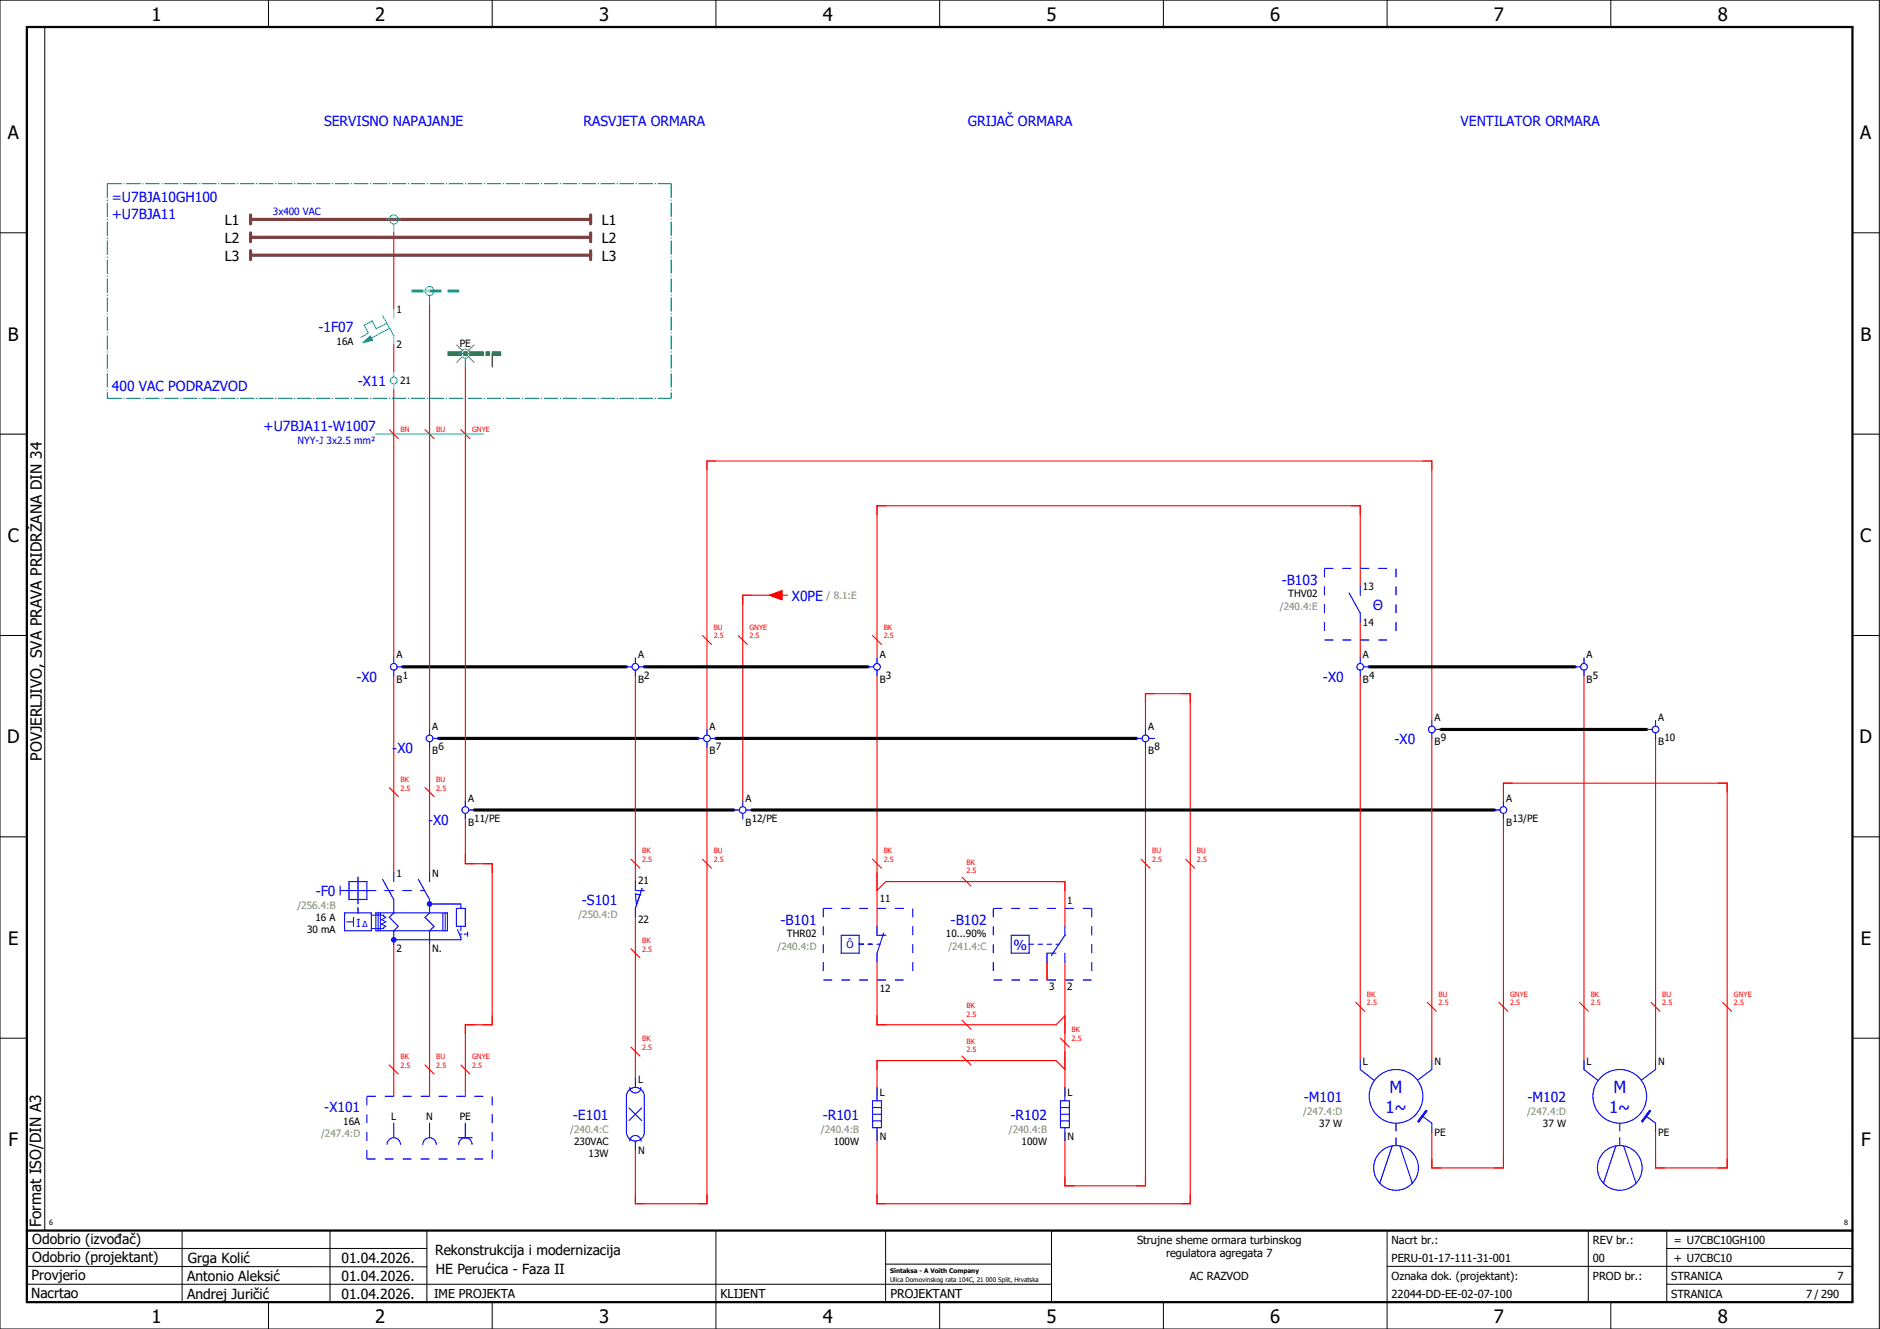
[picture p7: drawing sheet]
<svg xmlns="http://www.w3.org/2000/svg" width="420mm" height="297mm" viewBox="0 0 420 297" stroke-linecap="round" stroke-linejoin="round" font-family="sans-serif">
<g fill="none" stroke="#000" stroke-width=".22">
<path d="M0 0h420v297h-420zM10 6v269M60 0v6M110 0v6M160 0v6M210 0v6M260 0v6M310 0v6M360 0v6M0 52h6M414 52h6M110 79v3"/>
<path d="M0 97h6M414 97h6M0 142h6M414 142h6M414 176.3v87.4M0 187h6M414 187h6M0 232h6M414 232h6M6 279h89.4M40.7 275v16M73.7 274.9v16"/>
<path d="M95.4 275.1v16M160 275v22M197.9 275.1v16M310 275v22M355 275v16M372.5 279h41.5M372.5 275v16M414 275h-179v16M6 283l89.4 .1M6 287h229M60 291v6M110 291v6"/>
<path d="M197.9 282.5h37.1M210 291v6M260 291v6M310 283h104M360 291v6M372.5 287h41.5"/>
</g>
<path d="M6 6h408v285h-408zM6 275h408" fill="none" stroke="#000" stroke-width=".5"/>
<g fill="none" stroke="#f00" stroke-width=".25">
<path d="M88 52v17M88 77v6M96 68v95M88 87v60M95 96l2 2M103 96l2 2M104 82v97M172 133l2.7-1v2zM174 133h-8v46M174.7 133h1.3M304 131v-18h-108v34M304 139v8"/>
<path d="M88 151v44M142 151v46M196 151v56M304 151v86M354 151v86M96 167v28M158 167v102h-16v-12M256 163v-8h10v114h-70v-16M256 167v98h-18v-12M320 165v72M336 179v-4h50v86h-16v-8M370 165v72"/>
<path d="M104 183v10h6v36h-6v16M141 192l2 2M157 192l2 2M195 192l2 2M196 199l2-2h40v10M215 196l2 2M255 192l2 2M265 192l2 2M336 183v78h-16v-8M88 211v34M96 211v34M141 212l2 2"/>
<path d="M142 205v36M196 215v14h40l2-2M234 215v4M238 215v30M87 238l2 2M95 238l2 2M103 238l2 2M141 234l2 2M215 228l2 2M215 236l2 2M237 232l2 2M238 239l-2-2h-40v8"/>
</g>
<path d="M320 161v-58h-162v60" fill="none" stroke="#f00" stroke-width=".22"/>
<path d="M90 149h50M144 149h50M306 149h46M98 165h58M160 165h94M322 163h46M106 181h58M168 181h166" fill="none" stroke="#000" stroke-width=".7"/>
<path d="M56 49h76M56 53h76M56 57h76M56 48v2M56 52v2M56 56v2M132 48v2M132 52v2M132 56v2" fill="none" stroke="#7f3f3f" stroke-width=".7"/>
<g fill="none" stroke="#00f" stroke-width=".25">
<path d="M88 147v1.3M88 149.8v1.2M88.8 149h1.2M140 149h1.3M142 147v1.3M142 149.8v1.2M142.8 149h1.2M194 149h1.3M196 147v1.3M196 149.8v1.2M96 163v1.3M96 165.8v1.2"/>
<path d="M96.8 165h1.2M104 179v1.3M156 165h1.2M158 163v1.3M158 165.8v1.2M158.7 165h1.3M166 179v1.3M254 165h1.2M256 163v1.3M256 165.8v1.2M256.7 165h1.3M336 179v1.3"/>
<path d="M76 199h8M76 198v2M78 197h4v4h-4zM80 196v6M96 195v2M104 181.8v1.2M104.7 181h1.3M142 197v2h2M143.5 198.5l-1.5 4.5v2M164 181h1.2M166 181.8v1.2M166.7 181h1.3"/>
<path d="M334 181h1.3M336 181.8v1.2M77.5 206h1.5M80 202.8v1.2M88 204l-1 1 2 2-1 1M88 210h15M96 201v3l-1 1 2 2-1 1v3M96 202h7M102 203h2v4h-2zM102.7 208.8h.5M103 207v1M104.5 208.3v.9"/>
<path d="M143 200h.1M143 200l-1-.2 .2 2.5M188 209h4v4h-4zM192 211h1M194 211h1M196 207v2h2M196 211h.6M197.5 208.5l-1.5 4.5v2M226 209h4v4h-4zM230 211h1M232 211h1M234 211h1"/>
<path d="M236 211h.7M236 213h-2v2M238 213v2M238 207v2l-3 4.5M86.5 255.8a1.5 1.5 0 0 1 1.5-1.5 1.5 1.5 0 0 1 1.5 1.5M94.5 255.8a1.5 1.5 0 0 1 1.5-1.5 1.5 1.5 0 0 1 1.5 1.5M102.5 255.8a1.5 1.5 0 0 1 1.5-1.5 1.5 1.5 0 0 1 1.5 1.5M102.5 254.3h3M140.6 243.6a2 2 0 0 1 2.2-.4 2 2 0 0 1 1.2 1.8v8a2 2 0 0 1-2 2 2 2 0 0 1-2-2v-8l.1-.5zM140.6 247.6l2.8 2.8M140.7 255a1.25 1.25 0 0 1 1.3-1.2 1.25 1.25 0 0 1 1.2 1.2M140.7 243a1.25 1.25 0 0 0 1.3 1.3 1.25 1.25 0 0 0 1.2-1.3"/>
<path d="M142 241v2M142 255v2M143.4 247.6l-2.8 2.8M195 249h2M195 246h2v6h-2zM195 247.5h2M195 250.5h2M196 243v3M196 252v3M237 249h2M237 246h2v6h-2zM237 247.5h2"/>
<path d="M237 250.5h2M238 243v3M238 252v3"/>
<circle cx="88" cy="149" r=".75"/>
<circle cx="142" cy="149" r=".75"/>
<circle cx="196" cy="149" r=".75"/>
<circle cx="96" cy="165" r=".75"/>
<circle cx="158" cy="165" r=".75"/>
<circle cx="256" cy="165" r=".75"/>
<circle cx="104" cy="181" r=".75"/>
<circle cx="166" cy="181" r=".75"/>
<circle cx="336" cy="181" r=".75"/>
</g>
<path d="M172 133l2.7-1v2z" fill="#f00" stroke="#f00" stroke-width=".22"/>
<path d="M92 65h12" fill="none" stroke="#00bfff" stroke-width=".7" stroke-dasharray="2.6 1.4" stroke-linecap="butt"/>
<path d="M100 79h12" fill="none" stroke="#008000" stroke-width="1" stroke-dasharray="3.2 .4 1 .4" stroke-linecap="butt"/>
<g fill="none" stroke="#767676" stroke-width=".22" stroke-dasharray="2 2" stroke-linecap="butt">
<path d="M102 77l4 4M106 77l-4 4"/>
<circle cx="104" cy="79" r=".5"/>
</g>
<path d="M184 219h20M184 203h20M184 203v16M204 203v16M222 219h22M222 203h22M222 203v16M244 203v16M82 259h28M82 245h28M82 245v14M110 245v14" fill="none" stroke="#00f" stroke-width=".25" stroke-dasharray="2 2" stroke-linecap="butt"/>
<path d="M24 41h126M24 41v48M150 41v48M24 89h126" fill="none" stroke="#007f7f" stroke-width=".25" stroke-dasharray="3.2 .4 .3 .4" stroke-linecap="butt"/>
<g fill="none" stroke="#00d2d2" stroke-width=".25">
<path d="M86.5 49h3M88 50v2M94.5 65h3M96 66v2M102.5 79h3M104 80v2"/>
<circle cx="88" cy="49" r="1"/>
<circle cx="96" cy="65" r="1"/>
<circle cx="104" cy="79" r="1"/>
</g>
<path d="M84.5 204v4M85.8 204.5v.3l.4 .2-.9 .5 .9 .5-.9 .5M86.2 207l-.4 .3M99 204v4M99.5 204v4" fill="none" stroke="#00f" stroke-width=".22"/>
<circle cx="96" cy="202" r=".63" fill="#00f"/>
<path d="M83 204.5h2.8M85.3 206.5l.9 .5" fill="none" stroke="#00f" stroke-width=".22"/>
<path d="M85.5 196.5l2.5 4.5v3M86 199h2M93.5 196.5l2.5 4.5M77 204h6v4h-6zM102.3 207.8l.7 1.7" fill="none" stroke="#00f" stroke-width=".25"/>
<circle cx="88" cy="210" r=".62" fill="#00f"/>
<g fill="none" stroke="#00f" stroke-width=".25">
<path d="M301.5 132.5l2.5 4.5v2M304 131v2M304 147v1.3M304 149.8v1.2M304.7 149h1.3M352 149h1.3M354 147v1.3M354 149.8v1.2M320 161v1.3M320 163.8v1.2M320.8 163h1.2M368 163h1.2"/>
<path d="M370 161v1.3M370 163.8v1.2M88 195v2M90 199h2M94 199h.9M79 205v2M84 204h16v4h-16zM88 208v3M103 202v1M103 209.5v.5M103.7 208.8h.8M304 237v2l3.2 2.5"/>
<path d="M320 237v2l-3.2 2.4M354 237v2l3.2 2.5M370 237v2l-3.2 2.4M88 251v3.3M96 251v3.3M104 251v3.3M311.1 256.1l-2.7 8.4M312 251v1.8M312 254.3v1.7M312.9 256.1l2.7 8.4M317.8 249.4l2.2 1.6v2M318.7 248.2l.2 .1-1.8 2.4-.2-.1z"/>
<path d="M361.1 256.1l-2.7 8.4M362 251v1.8M362 254.3v1.7M362.9 256.1l2.7 8.4M367.8 249.4l2.2 1.6v2M368.7 248.2l.2 .1-1.8 2.4-.2-.1z"/>
<circle cx="304" cy="149" r=".75"/>
<circle cx="354" cy="149" r=".75"/>
<circle cx="320" cy="163" r=".75"/>
<circle cx="370" cy="163" r=".75"/>
<circle cx="312" cy="245" r="6"/>
<circle cx="362" cy="245" r="6"/>
<circle cx="312" cy="261" r="5"/>
<circle cx="362" cy="261" r="5"/>
</g>
<path d="M85 204v4M85.8 207.3v.2h-2.8" fill="none" stroke="#00f" stroke-width=".22"/>
<g fill="none" stroke="#00d2d2" stroke-width=".25">
<path d="M81.2 76.5l1.5-1.4 .5 .9zM85.5 70.5l2.5 4.5v2M86.4 72.2l-2.3 1.3-1-1.8-1.7 1 1 1.8-1.8 .9M87.1 73.3l-4.1 2.3M88 69v2M84 97h24M88 83v1.3M88 85.8v1.2"/>
<circle cx="88" cy="85" r=".75"/>
</g>
<path d="M81.2 76.5l1.5-1.4 .5 .9z" fill="#00d2d2" stroke="#00d2d2" stroke-width=".22"/>
<path d="M87 96l2 2M157 142l2 2M165 142l2 2M195 142l2 2M87 176l2 2M95 176l2 2M303 224l2 2M319 224l2 2M335 224l2 2M353 224l2 2M369 224l2 2M385 224l2 2" fill="none" stroke="#f00" stroke-width=".25"/>
<g fill="#00f" stroke="#00f" stroke-width=".22">
<path d="M318.7 248.2l.2 .1-1.8 2.4-.2-.1z"/>
<path d="M368.7 248.2l.2 .1-1.8 2.4-.2-.1z"/>
</g>
<path d="M296 127h16M296 127v16M312 127v16M296 143h16" fill="none" stroke="#00f" stroke-width=".25" stroke-dasharray="2 2" stroke-linecap="butt"/>
<g font-size="4.1">
<text x="33.9" y="4.7">1</text>
<text x="83.9" y="4.7">2</text>
<text x="133.9" y="4.7">3</text>
<text x="183.9" y="4.7">4</text>
<text x="233.9" y="4.7">5</text>
<text x="283.9" y="4.7">6</text>
<text x="333.9" y="4.7">7</text>
<text x="383.9" y="4.7">8</text>
<text x="1.8" y="31.2">A</text>
<text x="415.8" y="31.2">A</text>
<text x="1.8" y="76.2">B</text>
<text x="415.8" y="76.2">B</text>
<text x="1.8" y="121.2">C</text>
<text x="415.8" y="121.2">C</text>
<text x="1.6" y="166.2">D</text>
<text x="415.6" y="166.2">D</text>
<text x="1.8" y="211.2">E</text>
<text x="415.8" y="211.2">E</text>
<text x="1.9" y="256.2">F</text>
<text x="415.9" y="256.2">F</text>
<text x="33.9" y="295.7">1</text>
<text x="83.9" y="295.7">2</text>
<text x="133.9" y="295.7">3</text>
<text x="183.9" y="295.7">4</text>
<text x="233.9" y="295.7">5</text>
<text x="283.9" y="295.7">6</text>
<text x="333.9" y="295.7">7</text>
<text x="383.9" y="295.7">8</text>
</g>
<g font-size="3.7" fill="#00f">
<text x="310.6" y="244.3">M</text>
<text x="360.6" y="244.3">M</text>
<text x="309.6" y="248.8">1~</text>
<text x="359.6" y="248.8">1~</text>
</g>
<g font-size="3.4">
<text x="9.4" y="170" transform="rotate(-90 9.4 170)">POVJERLJIVO, SVA PRAVA PRIDRŽANA DIN 34</text>
<text x="9.2" y="274.3" transform="rotate(-90 9.2 274.3)">Format ISO/DIN A3</text>
</g>
<g font-size="3.1" fill="#00f">
<text x="72.4" y="28.1">SERVISNO NAPAJANJE</text>
<text x="130.4" y="28.1">RASVJETA ORMARA</text>
<text x="216.3" y="28.1">GRIJAČ ORMARA</text>
<text x="326.4" y="28.1">VENTILATOR ORMARA</text>
<text x="25" y="45.1">=U7BJA10GH100</text>
<text x="25" y="48.9">+U7BJA11</text>
<text x="71.2" y="74.3">-1F07</text>
<text x="25" y="87.4">400 VAC PODRAZVOD</text>
<text x="80" y="86.3">-X11</text>
<text x="58.9" y="96.4">+U7BJA11-W1007</text>
<text x="286.5" y="130.6">-B103</text>
<text x="177" y="134.3">X0PE</text>
<text x="306.9" y="136.3">Θ</text>
<text x="79.7" y="152.3">-X0</text>
<text x="295.7" y="152.3">-X0</text>
<text x="311.7" y="166.3">-X0</text>
<text x="87.7" y="168.3">-X0</text>
<text x="95.7" y="184.3">-X0</text>
<text x="70.6" y="200.3">-F0</text>
<text x="130.1" y="202.3">-S101</text>
<text x="174.5" y="206.6">-B101</text>
<text x="212.5" y="206.6">-B102</text>
<text x="226.5" y="212.4">%</text>
<text x="72.5" y="248.6">-X101</text>
<text x="128" y="250.3">-E101</text>
<text x="183.9" y="250.3">-R101</text>
<text x="225.9" y="250.3">-R102</text>
<text x="291.4" y="246.3">-M101</text>
<text x="341.4" y="246.3">-M102</text>
</g>
<g font-size="3.1">
<text x="50.3" y="50.3">L1</text>
<text x="134.5" y="50.3">L1</text>
<text x="50.3" y="54.3">L2</text>
<text x="50.3" y="58.3">L3</text>
<text x="134.5" y="54.3">L2</text>
<text x="134.5" y="58.3">L3</text>
<text x="7.2" y="278.1">Odobrio (izvođač)</text>
<text x="97.2" y="280.5">Rekonstrukcija i modernizacija</text>
<text x="7.1" y="286.1">Provjerio</text>
<text x="7.2" y="282.1">Odobrio (projektant)</text>
<text x="41.8" y="286.2">Antonio Aleksić</text>
<text x="42" y="282.3">Grga Kolić</text>
<text x="76.3" y="282.3">01.04.2026.</text>
<text x="76.3" y="286.3">01.04.2026.</text>
<text x="97.4" y="284.8">HE Perućica - Faza II</text>
<text x="6.9" y="290">Nacrtao</text>
<text x="41.8" y="290.3">Andrej Juričić</text>
<text x="76.3" y="290.3">01.04.2026.</text>
</g>
<g font-size="2.7">
<text x="97" y="290.1">IME PROJEKTA</text>
<text x="161" y="290.1">KLIJENT</text>
<text x="199" y="290.1">PROJEKTANT</text>
</g>
<text font-size="2.5" fill="#00f" x="79.7" y="207.2">I</text>
<g font-size="2.5">
<text x="254.1" y="278">Strujne sheme ormara turbinskog</text>
<text x="260.6" y="281">regulatora agregata 7</text>
<text x="311" y="278">Nacrt br.:</text>
<text x="356" y="278">REV br.:</text>
<text x="374.1" y="278">= U7CBC10GH100</text>
<text x="265.9" y="286">AC RAZVOD</text>
<text x="311" y="286">Oznaka dok. (projektant):</text>
<text x="311" y="282">PERU-01-17-111-31-001</text>
<text x="356" y="286">PROD br.:</text>
<text x="356" y="282">00</text>
<text x="373.5" y="286">STRANICA</text>
<text x="374.1" y="282.1">+ U7CBC10</text>
<text x="410.6" y="286">7</text>
<text x="311" y="290">22044-DD-EE-02-07-100</text>
<text x="373.5" y="290">STRANICA</text>
<text x="403.6" y="290">7 / 290</text>
</g>
<g font-size="2.2" fill="#00f">
<text x="61" y="48">3x400 VAC</text>
<text x="66.5" y="99.3">NYY-J 3x2.5 mm²</text>
<text x="189.2" y="211.9">Ô</text>
</g>
<g font-size="2.2">
<text x="88.6" y="70">1</text>
<text x="75.2" y="77.2">16A</text>
<text x="88.6" y="77.9">2</text>
<text x="102.8" y="77.6">PE</text>
<text x="89.4" y="85.9">21</text>
<text x="304.6" y="132">13</text>
<text x="287.9" y="133.5">THV02</text>
<text x="304.6" y="139.9">14</text>
<text x="88.6" y="147.2">A</text>
<text x="142.6" y="147.2">A</text>
<text x="196.6" y="147.2">A</text>
<text x="304.6" y="147.2">A</text>
<text x="354.6" y="147.2">A</text>
<text x="88.6" y="152.6">B</text>
<text x="90" y="151.7">1</text>
<text x="142.6" y="152.6">B</text>
<text x="144" y="151.7">2</text>
<text x="196.6" y="152.6">B</text>
<text x="198" y="151.7">3</text>
<text x="304.6" y="152.6">B</text>
<text x="306" y="151.7">4</text>
<text x="354.6" y="152.6">B</text>
<text x="356" y="151.7">5</text>
<text x="320.6" y="161.2">A</text>
<text x="370.6" y="161.2">A</text>
<text x="96.6" y="163.2">A</text>
<text x="98" y="167.7">6</text>
<text x="158.6" y="163.2">A</text>
<text x="160" y="167.7">7</text>
<text x="256.6" y="163.2">A</text>
<text x="258" y="167.7">8</text>
<text x="320.6" y="166.6">B</text>
<text x="322" y="165.7">9</text>
<text x="370.6" y="166.6">B</text>
<text x="372" y="165.7">10</text>
<text x="96.6" y="168.6">B</text>
<text x="158.6" y="168.6">B</text>
<text x="256.6" y="168.6">B</text>
<text x="104.6" y="179.2">A</text>
<text x="166.6" y="179.2">A</text>
<text x="336.6" y="179.2">A</text>
<text x="104.6" y="184.6">B</text>
<text x="106" y="183.7">11/PE</text>
<text x="166.6" y="184.7">B</text>
<text x="168" y="183.7">12/PE</text>
<text x="336.6" y="184.7">B</text>
<text x="338" y="183.7">13/PE</text>
<text x="88.6" y="196">1</text>
<text x="96.6" y="196">N</text>
<text x="142.6" y="197.6">21</text>
<text x="196.6" y="201.6">11</text>
<text x="238.5" y="202.1">1</text>
<text x="68.6" y="208.5">30 mA</text>
<text x="70.5" y="205.8">16 A</text>
<text x="142.6" y="206.3">22</text>
<text x="175.9" y="209.5">THR02</text>
<text x="211.4" y="209.5">10...90%</text>
<text x="88.6" y="212.9">2</text>
<text x="96.6" y="212.9">N.</text>
<text x="196.6" y="221.8">12</text>
<text x="234.5" y="221.3">3</text>
<text x="238.5" y="221.3">2</text>
<text x="304.6" y="238">L</text>
<text x="320.6" y="238">N</text>
<text x="354.6" y="238">L</text>
<text x="370.6" y="238">N</text>
<text x="142.6" y="242">L</text>
<text x="196.6" y="245">L</text>
<text x="238.6" y="245">L</text>
<text x="76.7" y="251.5">16A</text>
<text x="87.4" y="250.3">L</text>
<text x="95.3" y="250.3">N</text>
<text x="102.8" y="250.3">PE</text>
<text x="294.8" y="251.9">37 W</text>
<text x="344.8" y="251.9">37 W</text>
<text x="128.3" y="255.9">230VAC</text>
<text x="142.6" y="257.9">N</text>
<text x="186.3" y="255.9">100W</text>
<text x="196.6" y="254.9">N</text>
<text x="228.3" y="255.9">100W</text>
<text x="238.6" y="254.9">N</text>
<text x="320.6" y="253.9">PE</text>
<text x="370.6" y="253.9">PE</text>
<text x="131.5" y="258.6">13W</text>
</g>
<g font-size="2.2" fill="#7ca552">
<text x="184.7" y="133.9">/ 8.1:E</text>
<text x="286" y="136.2">/240.4:E</text>
<text x="66.5" y="203.1">/256.4:B</text>
<text x="129.3" y="205.2">/250.4:D</text>
<text x="173.8" y="212.2">/240.4:D</text>
<text x="212" y="212.2">/241.4:C</text>
<text x="291.3" y="249.2">/247.4:D</text>
<text x="341.3" y="249.2">/247.4:D</text>
<text x="71.8" y="254.2">/247.4:D</text>
<text x="127.5" y="253.2">/240.4:C</text>
<text x="183.5" y="253.2">/240.4:B</text>
<text x="225.5" y="253.2">/240.4:B</text>
</g>
<text font-size="1.9" fill="#00f" x="81" y="207.2">Δ</text>
<g font-size="1.6" fill="#f00">
<text x="89.5" y="96.5">BN</text>
<text x="97.5" y="96.5">BU</text>
<text x="105.5" y="96.5">GNYE</text>
<text x="159.5" y="142.7">2.5</text>
<text x="159.5" y="140.8">BU</text>
<text x="167.5" y="142.7">2.5</text>
<text x="167.5" y="140.8">GNYE</text>
<text x="197.5" y="142.7">2.5</text>
<text x="197.5" y="140.8">BK</text>
<text x="89.5" y="176.7">2.5</text>
<text x="89.5" y="174.8">BK</text>
<text x="97.5" y="176.7">2.5</text>
<text x="97.5" y="174.8">BU</text>
<text x="143.5" y="190.8">BK</text>
<text x="159.5" y="190.8">BU</text>
<text x="197.5" y="190.8">BK</text>
<text x="257.5" y="190.8">BU</text>
<text x="267.5" y="190.8">BU</text>
<text x="143.5" y="192.7">2.5</text>
<text x="159.5" y="192.7">2.5</text>
<text x="197.5" y="192.7">2.5</text>
<text x="216" y="195.2">2.5</text>
<text x="216" y="193.3">BK</text>
<text x="257.5" y="192.7">2.5</text>
<text x="267.5" y="192.7">2.5</text>
<text x="143.5" y="212.7">2.5</text>
<text x="143.5" y="210.8">BK</text>
<text x="216" y="227.2">2.5</text>
<text x="216" y="225.3">BK</text>
<text x="305.5" y="224.7">2.5</text>
<text x="305.5" y="222.8">BK</text>
<text x="321.5" y="224.7">2.5</text>
<text x="321.5" y="222.8">BU</text>
<text x="337.5" y="224.7">2.5</text>
<text x="337.5" y="222.8">GNYE</text>
<text x="355.5" y="224.7">2.5</text>
<text x="355.5" y="222.8">BK</text>
<text x="371.5" y="224.7">2.5</text>
<text x="371.5" y="222.8">BU</text>
<text x="387.5" y="224.7">2.5</text>
<text x="387.5" y="222.8">GNYE</text>
<text x="143.5" y="232.8">BK</text>
<text x="216" y="233.3">BK</text>
<text x="239.5" y="232.7">2.5</text>
<text x="239.5" y="230.8">BK</text>
<text x="89.5" y="238.7">2.5</text>
<text x="89.5" y="236.8">BK</text>
<text x="97.5" y="238.7">2.5</text>
<text x="97.5" y="236.8">BU</text>
<text x="105.5" y="238.7">2.5</text>
<text x="105.5" y="236.8">GNYE</text>
<text x="143.5" y="234.7">2.5</text>
<text x="216" y="235.2">2.5</text>
</g>
<g font-size="1.6">
<text x="11" y="273.7">6</text>
<text x="412.1" y="273.7">8</text>
</g>
<g font-size="1.4">
<text x="198.9" y="284.4">Sintaksa - A Voith Company</text>
<text x="198.9" y="286.4">Ulica Domovinskog rata 104C, 21 000 Split, Hrvatska</text>
</g>
</svg>
